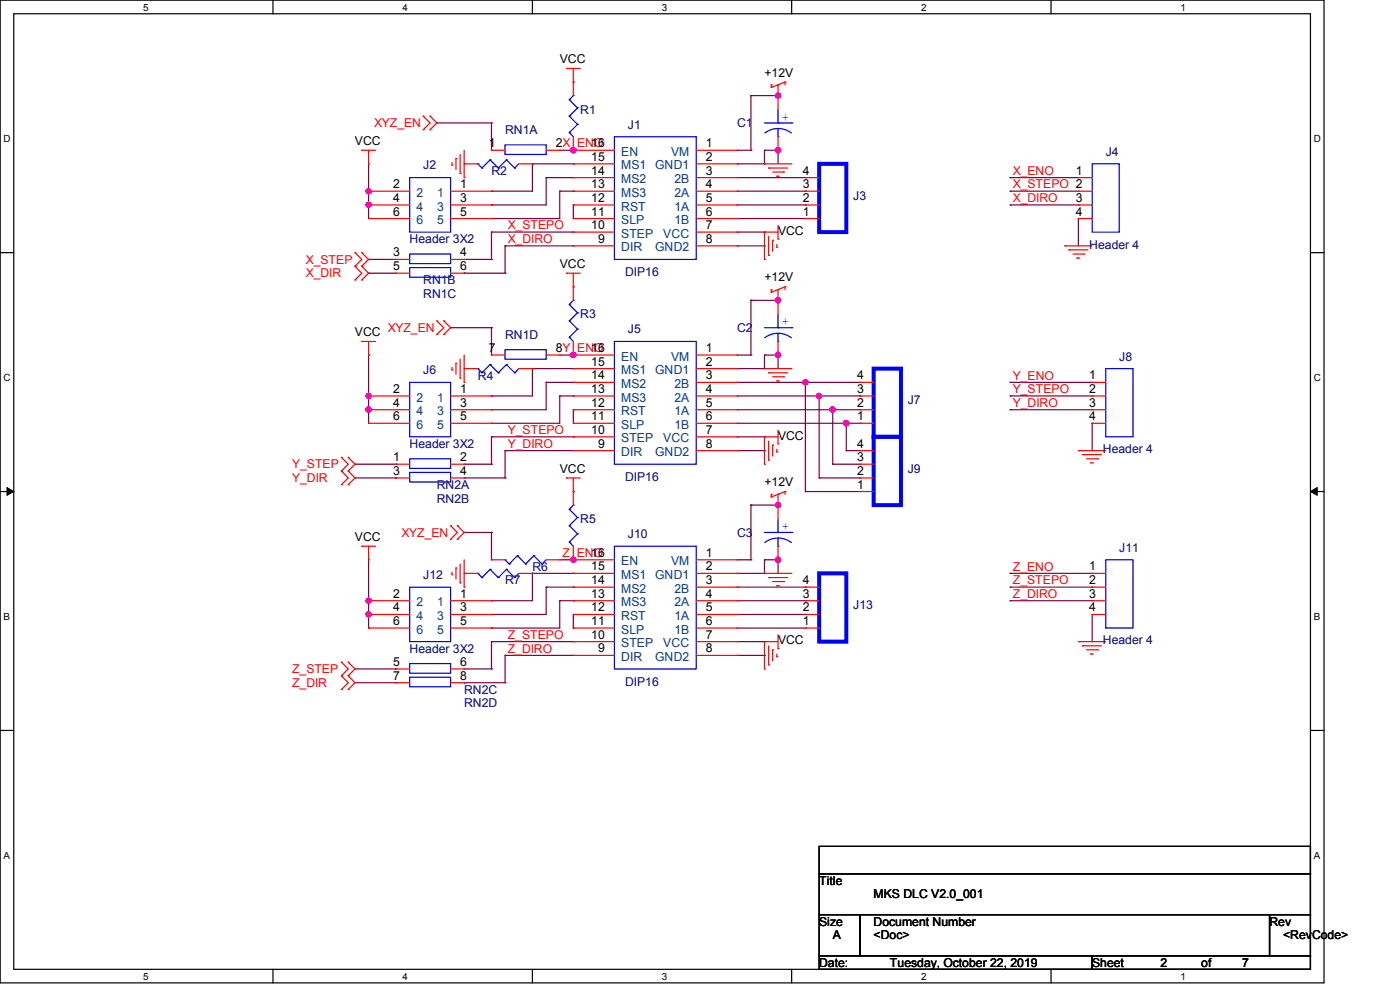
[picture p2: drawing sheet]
<svg xmlns="http://www.w3.org/2000/svg" width="297mm" height="210mm" viewBox="0 0 297 210" stroke-linecap="round" stroke-linejoin="round" font-family="sans-serif">
<path d="M0 0h280.9v208.5h-280.9zM2.9 2.9h275.1v202.7h-275.1z" fill="none" stroke="#000" stroke-width=".25"/>
<g fill="#fff">
<path d="M30.4 .3h1.1v2.4h-1.1z"/>
<path d="M30.4 205.9h1.1v2.3h-1.1z"/>
</g>
<path d="M57.9 0v2.9M57.9 205.6v2.9" fill="none" stroke="#000" stroke-width=".25"/>
<g fill="#fff">
<path d="M85.4 .3h1.1v2.4h-1.1z"/>
<path d="M85.4 205.9h1.1v2.3h-1.1z"/>
</g>
<path d="M112.9 0v2.9M112.9 205.6v2.9" fill="none" stroke="#000" stroke-width=".25"/>
<g fill="#fff">
<path d="M140.4 .3h1.2v2.4h-1.2z"/>
<path d="M140.4 205.9h1.2v2.3h-1.2z"/>
</g>
<path d="M167.9 0v2.9M167.9 205.6v2.9" fill="none" stroke="#000" stroke-width=".25"/>
<g fill="#fff">
<path d="M195.4 .3h1.2v2.4h-1.2z"/>
<path d="M195.4 205.9h1.2v2.3h-1.2z"/>
</g>
<path d="M223 0v2.9M223 205.6v2.9" fill="none" stroke="#000" stroke-width=".25"/>
<g fill="#fff">
<path d="M250.4 .3h1.2v2.4h-1.2z"/>
<path d="M250.4 205.9h1.2v2.3h-1.2z"/>
<path d="M.8 28.2h1.4v2.4h-1.4z"/>
<path d="M278.7 28.2h1.5v2.4h-1.5z"/>
<path d="M.8 78.9h1.4v2.3h-1.4z"/>
<path d="M278.7 78.9h1.5v2.3h-1.5z"/>
</g>
<path d="M0 53.6h2.9M278 53.6h2.9" fill="none" stroke="#000" stroke-width=".25"/>
<g fill="#fff">
<path d="M.8 129.6h1.3v2.3h-1.3z"/>
<path d="M278.7 129.6h1.4v2.3h-1.4z"/>
</g>
<path d="M0 104.3h2.9M278 104.3h2.9" fill="none" stroke="#000" stroke-width=".25"/>
<path d="M1.5 103.4l1.4 .9-1.4 .8zM278 104.3l1.4-.9v1.7z" fill="#000" stroke="#000" stroke-width=".21"/>
<g fill="#fff">
<path d="M.8 180.3h1.3v2.3h-1.3z"/>
<path d="M278.7 180.3h1.4v2.3h-1.4z"/>
</g>
<path d="M0 154.9h2.9M278 154.9h2.9M173.8 179.5h104.2v5.8h-104.2zM173.8 185.3h104.2v8.7h-104.2zM173.8 194h8.7v8.7h-8.7zM182.5 194h86.8v8.7h-86.8zM269.3 194h8.7v8.7h-8.7zM173.8 202.7h57.9v2.9h-57.9zM231.7 202.7h46.3v2.9h-46.3z" fill="none" stroke="#000" stroke-width=".25"/>
<g fill="none" stroke="#800040" stroke-width=".25">
<path d="M78.2 34.8v11.6M92.7 26.1h.1M92.7 26.1h11.6M104.3 26.1h.1M104.3 26.1v5.8M112.9 34.8h.1M112.9 34.8v5.8h-8.6M112.9 34.8h8.7M115.9 37.7h.1M115.9 37.7v5.8h-11.6M115.9 37.7h5.7M118.7 31.9h2.9"/>
<path d="M121.6 34.8h.1M121.6 37.7h.1M121.6 31.9h.1M156.4 31.9h2.9M156.4 34.8h5.8M156.4 37.7h14.5M159.3 31.9h.1M159.3 20.3h.1M159.3 20.3v11.6M159.3 20.3h5.8M162.2 34.8h.1M162.2 31.9h.1"/>
<path d="M162.2 31.9h2.9M162.2 31.9v2.9M165.1 31.9h.1M165.1 31.9v2.9M170.9 37.7h.1M214.3 37.7h.1M214.3 37.7h14.5M78.2 40.6h.1M78.2 46.4h.1M78.2 43.5h.1M78.2 55h.1M78.2 58h.1"/>
<path d="M78.2 55h5.8M78.2 58h5.8M98.5 58h.1M98.5 55h5.8M98.5 58h8.6M104.3 40.6h.1M104.3 43.5h.1M104.3 46.4h.1M104.3 55h.1M104.3 49.2h.1M104.3 49.2h17.3M104.3 49.2v5.8"/>
<path d="M107.1 52.2h.1M107.1 58h.1M107.1 52.2h14.5M107.1 52.2v5.8M118.7 40.6h.1M118.7 40.6h2.9M118.7 40.6v5.8h-14.4M121.6 40.6h.1M121.6 43.5h.1M121.6 49.2h.1M121.6 43.5v2.9M156.4 40.6h14.5"/>
<path d="M156.4 43.5h14.5M156.4 46.4h14.5M156.4 49.2h5.8M156.4 52.2h5.8M162.2 49.2h.1M162.2 52.2h.1M170.9 40.6h.1M170.9 43.5h.1M170.9 46.4h.1M214.3 40.6h.1M214.3 43.5h.1M214.3 40.6h14.5"/>
<path d="M214.3 43.5h14.5M228.8 46.4h.1M228.8 46.4v5.8M78.2 75.3h.1M78.2 75.3v14.5M95.6 69.5h.1M95.6 69.5h8.7M104.3 69.5h.1M104.3 69.5v5.8M112.9 78.2h.1M112.9 78.2v5.8h-8.6M112.9 78.2h8.7"/>
<path d="M118.7 75.3h2.9M121.6 78.2h.1M121.6 75.3h.1M156.4 75.3h2.9M156.4 78.2h5.8M159.3 75.3h.1M159.3 63.7h.1M159.3 63.7v11.6M159.3 63.7h5.8M162.2 78.2h.1M162.2 75.3h.1M162.2 75.3h2.9"/>
<path d="M162.2 75.3v2.9M165.1 75.3h.1M165.1 75.3v2.9M75.3 98.5h8.7M78.2 86.9h.1M78.2 84h.1M84 98.5h.1M98.5 98.5h5.8M104.3 89.8h.1M104.3 86.9h.1M104.3 84h.1M104.3 98.5h.1"/>
<path d="M104.3 92.7h.1M104.3 92.7h17.3M104.3 92.7v5.8M107.1 95.6h.1M107.1 95.6h14.5M107.1 95.6v5.8M115.9 81.1h.1M115.9 81.1v5.8h-11.6M115.9 81.1h5.7M118.7 84h.1M118.7 84v5.8h-14.4M118.7 84h2.9"/>
<path d="M121.6 84h.1M121.6 81.1h.1M121.6 86.9h.1M121.6 92.7h.1M121.6 86.9v2.9M156.4 89.8h26.1M156.4 86.9h26.1M156.4 84h26.1M156.4 81.1h26.1M156.4 92.7h5.8M156.4 95.6h5.8M162.2 92.7h.1"/>
<path d="M162.2 95.6h.1M170.9 81.1h.1M170.9 81.1v23.2M173.8 84h.1M173.8 84v17.4M176.7 86.9h.1M176.7 98.5h.1M176.7 98.5h5.8M176.7 86.9v11.6M179.5 89.8h.1M179.5 95.6h.1M179.5 95.6h3"/>
<path d="M179.5 89.8v5.8M182.5 89.8h.1M182.5 86.9h.1M182.5 84h.1M182.5 81.1h.1M214.3 81.1h.1M214.3 84h.1M214.3 86.9h.1M214.3 86.9h17.4M214.3 84h17.4M214.3 81.1h17.4M231.7 89.8h.1"/>
<path d="M231.7 89.8v5.8M75.3 101.4h8.7M78.2 118.7v14.5M84 101.4h.1M98.5 101.4h.1M98.5 112.9h.1M98.5 101.4h8.6M98.5 112.9h5.8M104.3 112.9h.1M104.3 112.9v5.8M107.1 101.4h.1M118.7 118.7h2.9"/>
<path d="M121.6 118.7h.1M156.4 118.7h2.9M159.3 118.7h.1M159.3 107.1h.1M159.3 107.1v11.6M159.3 107.1h5.8M162.2 118.7h.1M162.2 118.7h2.9M162.2 118.7v2.9M165.1 118.7h.1M165.1 118.7v2.9M170.9 104.3h.1"/>
<path d="M170.9 104.3h11.6M173.8 101.4h.1M173.8 101.4h8.7M78.2 127.4h.1M78.2 133.2h.1M78.2 130.3h.1M104.3 127.4h.1M104.3 130.3h.1M104.3 133.2h.1M104.3 136.1h.1M104.3 136.1h17.3M104.3 136.1v5.8"/>
<path d="M107.1 139h.1M107.1 139h14.5M107.1 139v5.8M112.9 121.6h.1M112.9 121.6v5.8h-8.6M112.9 121.6h8.7M115.9 124.5h.1M115.9 124.5v5.8h-11.6M115.9 124.5h5.7M118.7 127.4h.1M118.7 127.4h2.9M118.7 127.4v5.8h-14.4"/>
<path d="M121.6 121.6h.1M121.6 124.5h.1M121.6 127.4h.1M121.6 133.2h.1M121.6 136.1h.1M121.6 130.3v2.9M156.4 127.4h14.5M156.4 130.3h14.5M156.4 133.2h14.5M156.4 121.6h5.8M156.4 124.5h14.5M156.4 136.1h5.8"/>
<path d="M156.4 139h5.8M162.2 136.1h.1M162.2 139h.1M162.2 121.6h.1M170.9 124.5h.1M170.9 127.4h.1M170.9 130.3h.1M170.9 133.2h.1M214.3 121.6h.1M214.3 124.5h.1M214.3 127.4h.1M214.3 127.4h17.4"/>
<path d="M214.3 121.6h17.4M214.3 124.5h17.4M231.7 136.1h.1M231.7 130.3v5.8M75.3 141.9h8.7M75.3 144.8h8.7M84 144.8h.1M84 141.9h.1M98.5 144.8h.1M98.5 141.9h5.8M98.5 144.8h8.6M104.3 141.9h.1"/>
<path d="M107.1 144.8h.1"/>
</g>
<g fill="#f0f" stroke="#f0f" stroke-width=".25">
<circle cx="165.1" cy="20.3" r=".55"/>
<circle cx="165.1" cy="107.1" r=".55"/>
<circle cx="165.1" cy="63.7" r=".55"/>
<circle cx="78.2" cy="40.6" r=".55"/>
<circle cx="78.2" cy="43.4" r=".55"/>
<circle cx="78.2" cy="127.4" r=".55"/>
<circle cx="78.2" cy="130.3" r=".55"/>
<circle cx="78.2" cy="86.9" r=".55"/>
<circle cx="78.2" cy="84" r=".55"/>
<circle cx="165" cy="75.3" r=".56"/>
<circle cx="165" cy="31.9" r=".56"/>
<circle cx="165" cy="118.7" r=".56"/>
<circle cx="121.6" cy="31.9" r=".56"/>
<circle cx="121.6" cy="75.3" r=".56"/>
<circle cx="121.6" cy="118.7" r=".56"/>
<circle cx="170.9" cy="81.1" r=".55"/>
<circle cx="173.7" cy="84" r=".55"/>
<circle cx="176.6" cy="86.9" r=".56"/>
<circle cx="179.5" cy="89.8" r=".56"/>
</g>
<g fill="none" stroke="#f00" stroke-width=".25">
<path d="M120.2 14.5h.1M120.2 14.5h2.9M121.6 17.4h.1M121.6 14.5v5.8M163.6 18.5h.1M163.6 18h.1M163.6 18v.5M165.1 18h.1M165.1 18l-1.5 .5M165.1 18v5.2M166.5 17.4h.1M166.5 17.4v.6"/>
<path d="M166.5 17.4l-1.4 .6M76.8 31.9h.1M76.8 31.9h2.9M78.2 34.8h.1M78.2 31.9v2.9M89.8 27.5h.1M89.8 24.6h.1M89.8 24.6l1.4 1.5-1.4 1.4M91.2 24.6h.1M91.2 27.5h.1M91.2 24.6l1.5 1.5-1.5 1.4M95.9 35.1h.1"/>
<path d="M95.9 34.5v.6M96.7 33.6h.1M96.7 33.6v2.3M97.6 36.8h.1M97.6 32.8v4M98.5 37.7h.1M98.5 34.8h.1M98.5 34.8h2.9M98.5 31.9v5.8M104.3 31.9h.1M104.3 31.9h2.8M110.1 34.8h2.8"/>
<path d="M112.9 34.8h.1M115.9 31.9h2.8M118.7 31.9h.1M121.6 37.7h.1M121.6 34.8h.1M121.6 31.9h.1M121.6 34.8h8.7M121.6 31.9h8.7M121.6 29v2.9M121.6 37.7h8.7M147.7 34.8h8.7M147.7 31.9h8.7"/>
<path d="M147.7 37.7h8.7M156.4 31.9h.1M156.4 34.8h.1M156.4 37.7h.1M162.2 34.8h.1M162.2 34.8h5.8M163.1 35.6h.1M163.1 35.6h4M163.9 36.5h2.3M164.8 37.4h.1M164.8 37.4h.6M165.1 20.3h.1"/>
<path d="M165.1 31.9h.1M165.1 29v2.9M166.2 36.5h.1M170.9 37.7h.1M170.9 37.7h2.9M228.8 37.7h.1M228.8 37.7h2.9M75.3 56.5h.1M75.3 53.6h.1M75.3 59.4h.1M75.3 53.6l1.5 1.4-1.5 1.5M75.3 56.5l1.5 1.5-1.5 1.4"/>
<path d="M76.8 53.6h.1M76.8 56.5h.1M76.8 59.4h.1M76.8 53.6l1.4 1.4-1.4 1.5M76.8 56.5l1.4 1.5-1.4 1.4M78.2 40.6h.1M78.2 43.5h.1M78.2 46.4h.1M78.2 40.6h8.7M78.2 43.5h8.7M78.2 46.4h8.7M84 55h.1"/>
<path d="M84 58h.1M84 58h2.9M84 55h2.9M95.6 58h2.9M95.6 55h2.9M95.6 40.6h8.7M95.6 43.5h8.7M95.6 46.4h8.7M98.5 55h.1M98.5 58h.1M104.3 40.6h.1M104.3 43.5h.1"/>
<path d="M104.3 46.4h.1M120.2 58h.1M120.2 58h2.9M121.6 52.2h.1M121.6 49.2h.1M121.6 46.4h.1M121.6 43.5h.1M121.6 40.6h.1M121.6 49.2h8.7M121.6 58v5.7M121.6 52.2h8.7M121.6 40.6h8.7"/>
<path d="M121.6 43.5h8.7M121.6 46.4h8.7M147.7 49.2h8.7M147.7 52.2h8.7M147.7 40.6h8.7M147.7 43.5h8.7M147.7 46.4h8.7M156.4 40.6h.1M156.4 43.5h.1M156.4 46.4h.1M156.4 49.2h.1M156.4 52.2h.1"/>
<path d="M162.2 49.2h.1M162.2 55h.1M162.2 49.2h2.9M162.2 49.2v5.8M163.1 54.2h.1M163.1 50.1v4.1M163.9 51h.1M163.9 51v2.3M164.8 52.5h.1M164.8 51.9v.6M165.1 50.7h.1M165.1 47.8v2.9"/>
<path d="M170.9 43.5h.1M170.9 40.6h.1M170.9 46.4h.1M170.9 40.6h2.9M170.9 43.5h2.9M170.9 46.4h2.9M225.9 52.2h.1M225.9 52.2h5.8M226.7 53h.1M226.7 53h4.1M227.6 53.9h2.4M228.5 54.7h.1"/>
<path d="M228.5 54.7h.6M228.8 40.6h.1M228.8 43.5h.1M228.8 46.4h.1M228.8 40.6h2.9M228.8 43.5h2.9M228.8 46.4h2.9M230 53.9h.1M76.8 72.4h.1M76.8 72.4h2.9M78.2 75.3h.1M78.2 72.4v2.9"/>
<path d="M92.7 71h.1M92.7 68.1h.1M92.7 68.1l1.4 1.4-1.4 1.5M94.1 68.1h.1M94.1 71h.1M94.1 68.1l1.5 1.4-1.5 1.5M95.9 78.5h.1M95.9 77.9v.6M96.7 77h.1M96.7 77v2.4M97.6 76.2v4M98.5 78.2h.1"/>
<path d="M98.5 78.2h2.9M98.5 75.3v5.8M104.3 75.3h.1M104.3 75.3h2.8M110.1 78.2h2.8M112.9 78.2h.1M115.9 75.3h2.8M118.7 75.3h.1M121.6 60.8h.1M121.6 78.2h.1M121.6 75.3h.1M121.6 78.2h8.7"/>
<path d="M121.6 72.4v2.9M121.6 75.3h8.7M147.7 78.2h8.7M147.7 75.3h8.7M156.4 75.3h.1M156.4 78.2h.1M162.2 78.2h.1M162.2 78.2h5.8M163.1 79.1h.1M163.1 79.1h4M163.6 62h.1M163.6 61.4h.1"/>
<path d="M163.6 61.4v.6M163.9 79.9h2.3M165.1 61.4h.1M165.1 63.7h.1M165.1 75.3h.1M165.1 61.4v5.2M165.1 72.4v2.9M165.1 61.4l-1.5 .6M166.2 79.9h.1M166.5 60.8h.1M166.5 60.8v.6M166.5 60.8l-1.4 .6"/>
<path d="M72.4 99.9h.1M72.4 97h.1M72.4 97l1.5 1.5-1.5 1.4M72.4 99.9l1.5 1.5-1.5 1.4M73.9 97h.1M73.9 99.9h.1M73.9 97l1.4 1.5-1.4 1.4M73.9 99.9l1.4 1.5-1.4 1.4M78.2 84h.1M78.2 86.9h.1M78.2 89.8h.1M78.2 84h8.7"/>
<path d="M78.2 86.9h8.7M78.2 89.8h8.7M84 98.5h.1M84 98.5h2.9M95.6 84h8.7M95.6 86.9h8.7M95.6 89.8h8.7M95.6 98.5h2.9M97.6 80.2h.1M98.5 81.1h.1M98.5 98.5h.1M104.3 84h.1"/>
<path d="M104.3 86.9h.1M104.3 89.8h.1M121.6 95.6h.1M121.6 92.7h.1M121.6 89.8h.1M121.6 86.9h.1M121.6 84h.1M121.6 81.1h.1M121.6 92.7h8.7M121.6 95.6h8.7M121.6 81.1h8.7M121.6 84h8.7"/>
<path d="M121.6 86.9h8.7M121.6 89.8h8.7M147.7 92.7h8.7M147.7 95.6h8.7M147.7 81.1h8.7M147.7 84h8.7M147.7 86.9h8.7M147.7 89.8h8.7M156.4 81.1h.1M156.4 84h.1M156.4 86.9h.1M156.4 89.8h.1"/>
<path d="M156.4 92.7h.1M156.4 95.6h.1M162.2 98.5h.1M162.2 92.7h.1M162.2 92.7v5.8M162.2 92.7h2.9M163.1 97.6h.1M163.1 93.6v4M163.9 94.4h.1M163.9 94.4v2.3M164.8 80.8h.1M164.8 95.9h.1"/>
<path d="M164.8 80.8h.6M164.8 95.3v.6M165.1 94.1h.1M165.1 91.2v2.9M182.5 86.9h.1M182.5 84h.1M182.5 81.1h.1M182.5 89.8h.1M182.5 98.5h.1M182.5 95.6h.1M182.5 95.6h2.8M182.5 81.1h2.8"/>
<path d="M182.5 84h2.8M182.5 86.9h2.8M182.5 89.8h2.8M182.5 98.5h2.8M228.8 95.6h.1M228.8 95.6h5.8M229.7 96.4h.1M229.7 96.4h4M230.5 97.3h2.3M231.4 98.2h.1M231.4 98.2h.5M231.7 81.1h.1"/>
<path d="M231.7 84h.1M231.7 86.9h.1M231.7 89.8h.1M231.7 81.1h2.9M231.7 84h2.9M231.7 86.9h2.9M231.7 89.8h2.9M232.8 97.3h.1M72.4 102.8h.1M73.9 102.8h.1M76.8 115.9h.1M76.8 115.9h2.9"/>
<path d="M78.2 118.7h.1M78.2 115.9v2.8M84 101.4h.1M84 101.4h2.9M95.6 114.4h.1M95.6 111.5h.1M95.6 101.4h2.9M95.6 111.5l1.4 1.4-1.4 1.5M97 111.5h.1M97 114.4h.1M97 111.5l1.5 1.4-1.5 1.5M97.6 119.6v4.1"/>
<path d="M98.5 101.4h.1M98.5 118.7v5.8M104.3 118.7h.1M104.3 118.7h2.8M115.9 118.7h2.8M118.7 118.7h.1M120.2 101.4h.1M120.2 101.4h2.9M121.6 104.3h.1M121.6 118.7h.1M121.6 101.4v5.7M121.6 115.9v2.8"/>
<path d="M121.6 118.7h8.7M147.7 118.7h8.7M156.4 118.7h.1M163.6 105.4h.1M163.6 104.9h.1M163.6 104.9v.5M165.1 104.9h.1M165.1 107.1h.1M165.1 118.7h.1M165.1 104.9v5.2M165.1 115.9v2.8M165.1 104.9l-1.5 .5"/>
<path d="M166.5 104.3h.1M166.5 104.3v.6M166.5 104.3l-1.4 .6M182.5 101.4h.1M182.5 104.3h.1M182.5 101.4h2.8M182.5 104.3h2.8M78.2 127.4h.1M78.2 130.3h.1M78.2 133.2h.1M78.2 130.3h8.7M78.2 127.4h8.7"/>
<path d="M78.2 133.2h8.7M95.6 130.3h8.7M95.6 127.4h8.7M95.6 133.2h8.7M95.9 121.9h.1M95.9 121.4v.5M96.7 120.5h.1M96.7 120.5v2.3M97.6 123.7h.1M98.5 124.5h.1M98.5 121.6h.1M98.5 121.6h2.9"/>
<path d="M104.3 127.4h.1M104.3 130.3h.1M104.3 133.2h.1M110.1 121.6h2.8M112.9 121.6h.1M121.6 139h.1M121.6 136.1h.1M121.6 133.2h.1M121.6 130.3h.1M121.6 127.4h.1M121.6 124.5h.1M121.6 121.6h.1"/>
<path d="M121.6 121.6h8.7M121.6 136.1h8.7M121.6 130.3h8.7M121.6 127.4h8.7M121.6 124.5h8.7M121.6 133.2h8.7M121.6 139h8.7M147.7 121.6h8.7M147.7 136.1h8.7M147.7 130.3h8.7M147.7 127.4h8.7M147.7 124.5h8.7"/>
<path d="M147.7 133.2h8.7M147.7 139h8.7M156.4 121.6h.1M156.4 124.5h.1M156.4 127.4h.1M156.4 130.3h.1M156.4 133.2h.1M156.4 136.1h.1M156.4 139h.1M162.2 121.6h.1M162.2 136.1h.1M162.2 121.6h5.8"/>
<path d="M162.2 136.1v5.8M162.2 136.1h2.9M163.1 122.5h.1M163.1 122.5h4M163.1 137v4.1M163.9 137.8h.1M163.9 123.4h2.3M163.9 137.8v2.4M164.8 124.2h.1M164.8 139.3h.1M164.8 124.2h.6M164.8 138.7v.6"/>
<path d="M165.1 137.6h.1M165.1 134.7v2.9M166.2 123.4h.1M170.9 130.3h.1M170.9 127.4h.1M170.9 124.5h.1M170.9 133.2h.1M170.9 130.3h2.9M170.9 127.4h2.9M170.9 124.5h2.9M170.9 133.2h2.9M228.8 136.1h.1"/>
<path d="M228.8 136.1h5.8M229.7 137h.1M229.7 137h4M230.5 137.8h2.3M231.4 138.7h.1M231.4 138.7h.5M231.7 121.6h.1M231.7 124.5h.1M231.7 127.4h.1M231.7 130.3h.1M231.7 121.6h2.9M231.7 130.3h2.9"/>
<path d="M231.7 127.4h2.9M231.7 124.5h2.9M232.8 137.8h.1M72.4 143.3h.1M72.4 140.5h.1M72.4 146.3h.1M72.4 140.5l1.5 1.4-1.5 1.4M72.4 143.3l1.5 1.5-1.5 1.5M73.9 140.5h.1M73.9 143.3h.1M73.9 146.3h.1M73.9 140.5l1.4 1.4-1.4 1.4"/>
<path d="M73.9 143.3l1.4 1.5-1.4 1.5M84 141.9h.1M84 144.8h.1M84 141.9h2.9M84 144.8h2.9M95.6 141.9h2.9M95.6 144.8h2.9M98.5 141.9h.1M98.5 144.8h.1M162.2 141.9h.1M163.1 141.1h.1"/>
</g>
<g fill="none" stroke="#00f" stroke-width=".25">
<path d="M86.9 37.7h8.7v11.5h-8.7zM101.4 34.8h.1M101.4 34.8l.8 .8M102.2 35.6h.1M104 33.9h.1M104 33.9l1.7 1.7M104 33.9l-1.8 1.7M105.7 35.6h.1M107.1 30.7h8.8v2.1h-8.8zM107.4 33.9h.1M107.4 33.9l1.8 1.7M107.4 33.9l-1.7 1.7"/>
<path d="M109.2 35.6h.1M110.1 34.8l-.9 .8M120.8 28.1h.1M120.8 24.6h.1M120.8 21.2h.1M120.8 28.1l.8 .9M120.8 24.6l1.7 1.8M120.8 21.2l1.7 1.7M121.6 20.3h.1M121.6 20.3l-.8 .9M122.5 26.4h.1M122.5 22.9h.1"/>
<path d="M122.5 26.4l-1.7 1.7M122.5 22.9l-1.7 1.7M130.3 29h17.4v26h-17.4zM162.2 26.1h5.8M165.1 29h.1M165.1 26.1h.1M165.1 27.3l1.5 .2 1.3 .7M165.1 27.3l-1.5 .2-1.3 .7M165.1 23.2v2.9M165.1 27.3v1.7M168 26.1h.1M231.7 34.8h5.7v14.4h-5.7z"/>
<path d="M86.9 53.9h8.7v2h-8.7zM86.9 56.8h8.7v2h-8.7zM101.4 78.2h.1M101.4 78.2l.8 .9M102.2 79.1h.1M104 77.3h.1M104 77.3l1.7 1.8M104 77.3l-1.8 1.8M105.7 79.1h.1M107.1 74.2h8.8v2h-8.8zM107.4 77.3h.1M107.4 77.3l1.8 1.8"/>
<path d="M107.4 77.3l-1.7 1.8M109.2 79.1h.1M110.1 78.2l-.9 .9M120.8 71.5h.1M120.8 68.1h.1M120.8 64.6h.1M120.8 71.5l.8 .9M120.8 68.1l1.7 1.7M120.8 64.6l1.7 1.7M121.6 63.7h.1M121.6 63.7l-.8 .9M122.5 69.8h.1"/>
<path d="M122.5 66.3h.1M122.5 69.8l-1.7 1.7M122.5 66.3l-1.7 1.8M130.3 72.4h17.4v26.1h-17.4zM162.2 69.5h5.8M165.1 72.4h.1M165.1 69.5h.1M165.1 70.7l1.5 .2 1.3 .8M165.1 70.7l-1.5 .2-1.3 .7M165.1 66.6v2.9M165.1 70.7v1.7M168 69.5h.1"/>
<path d="M234.6 78.2h5.8v14.5h-5.8zM86.9 81.1h8.7v11.6h-8.7zM86.9 97.3h8.7v2.1h-8.7zM86.9 100.2h8.7v2h-8.7zM107.1 118.7h.1M107.1 118.7l.9 .9M108 119.6h.1M109.8 117.9h.1M109.8 117.9l1.7 1.7M109.8 117.9l-1.8 1.7M111.5 119.6h.1M113.2 117.9h.1"/>
<path d="M113.2 117.9l1.8 1.7M113.2 117.9l-1.7 1.7M115 119.6h.1M115.9 118.7l-.9 .9M120.8 115h.1M120.8 111.5h.1M120.8 108h.1M120.8 115l.8 .9M120.8 111.5l1.7 1.7M120.8 108l1.7 1.8M121.6 107.1h.1M121.6 107.1l-.8 .9"/>
<path d="M122.5 113.2h.1M122.5 109.8h.1M122.5 113.2l-1.7 1.8M122.5 109.8l-1.7 1.7M130.3 115.9h17.4v26h-17.4zM162.2 112.9h5.8M165.1 115.9h.1M165.1 112.9h.1M165.1 114.1l1.5 .3 1.3 .7M165.1 114.1l-1.5 .3-1.3 .7M165.1 110.1v2.8M165.1 114.1v1.8"/>
<path d="M168 112.9h.1M234.6 118.7h5.8v14.5h-5.8zM86.9 124.5h8.7v11.6h-8.7zM101.4 121.6h.1M101.4 121.6l.8 .9M102.2 122.5h.1M104 120.8h.1M104 120.8l1.7 1.7M104 120.8l-1.8 1.7M105.7 122.5h.1M107.4 120.8h.1M107.4 120.8l1.8 1.7"/>
<path d="M107.4 120.8l-1.7 1.7M109.2 122.5h.1M110.1 121.6l-.9 .9M86.9 140.8h8.7v2h-8.7zM86.9 143.6h8.7v2.1h-8.7z"/>
</g>
<path d="M173.8 34.8h5.7v14.4h-5.7zM185.3 78.2h5.8v14.5h-5.8zM185.3 92.7h5.8v14.4h-5.8zM173.8 121.6h5.7v14.5h-5.7z" fill="none" stroke="#00f" stroke-width=".85"/>
<g font-size="2.6">
<text x="118.7" y="13.4">VCC</text>
<text x="162.2" y="16.3">+12V</text>
<text x="75.3" y="30.7">VCC</text>
<text x="103.7" y="31.2">1</text>
<text x="117.9" y="31.2">2X_ENO</text>
<text x="125.4" y="34.1">15</text>
<text x="125.4" y="31.2">16</text>
<text x="149.7" y="31.2">1</text>
<text x="149.7" y="34.1">2</text>
<text x="83.4" y="39.9">2</text>
<text x="97.6" y="39.9">1</text>
<text x="125.4" y="39.9">13</text>
<text x="125.4" y="37">14</text>
<text x="149.7" y="37">3</text>
<text x="149.7" y="39.9">4</text>
<text x="170.3" y="39.9">3</text>
<text x="170.3" y="37">4</text>
<text x="228.2" y="37">1</text>
<text x="83.4" y="42.8">4</text>
<text x="83.4" y="45.7">6</text>
<text x="97.6" y="42.8">3</text>
<text x="97.6" y="45.7">5</text>
<text x="125.4" y="45.7">11</text>
<text x="125.4" y="42.8">12</text>
<text x="149.7" y="42.8">5</text>
<text x="149.7" y="45.7">6</text>
<text x="170.3" y="42.8">2</text>
<text x="170.3" y="45.7">1</text>
<text x="228.2" y="42.8">3</text>
<text x="228.2" y="45.7">4</text>
<text x="125.4" y="48.6">10</text>
<text x="126.9" y="51.5">9</text>
<text x="149.7" y="48.6">7</text>
<text x="149.7" y="51.5">8</text>
<text x="165.1" y="49.8">VCC</text>
<text x="83.4" y="54.4">3</text>
<text x="83.4" y="57.3">5</text>
<text x="97.6" y="54.4">4</text>
<text x="97.6" y="57.3">6</text>
<text x="118.7" y="56.8">VCC</text>
<text x="162.2" y="59.7">+12V</text>
<text x="75.3" y="71.3">VCC</text>
<text x="103.7" y="74.7">7</text>
<text x="117.9" y="74.7">8Y_ENO</text>
<text x="125.4" y="77.6">15</text>
<text x="125.4" y="74.7">16</text>
<text x="149.7" y="74.7">1</text>
<text x="149.7" y="77.6">2</text>
<text x="83.4" y="83.4">2</text>
<text x="97.6" y="83.4">1</text>
<text x="125.4" y="83.4">13</text>
<text x="125.4" y="80.5">14</text>
<text x="149.7" y="80.5">3</text>
<text x="149.7" y="83.4">4</text>
<text x="181.9" y="83.4">3</text>
<text x="181.9" y="80.5">4</text>
<text x="231.1" y="80.5">1</text>
<text x="231.1" y="83.4">2</text>
<text x="83.4" y="86.3">4</text>
<text x="83.4" y="89.2">6</text>
<text x="97.6" y="86.3">3</text>
<text x="97.6" y="89.2">5</text>
<text x="125.4" y="89.2">11</text>
<text x="125.4" y="86.3">12</text>
<text x="149.7" y="86.3">5</text>
<text x="149.7" y="89.2">6</text>
<text x="181.9" y="86.3">2</text>
<text x="181.9" y="89.2">1</text>
<text x="231.1" y="86.3">3</text>
<text x="231.1" y="89.2">4</text>
<text x="125.4" y="92">10</text>
<text x="126.9" y="95">9</text>
<text x="149.7" y="92">7</text>
<text x="149.7" y="95">8</text>
<text x="165.1" y="93.3">VCC</text>
<text x="181.9" y="95">4</text>
<text x="83.4" y="100.8">3</text>
<text x="83.4" y="97.8">1</text>
<text x="97.6" y="100.8">4</text>
<text x="97.6" y="97.8">2</text>
<text x="118.7" y="100.2">VCC</text>
<text x="181.9" y="100.8">2</text>
<text x="181.9" y="97.8">3</text>
<text x="162.2" y="103.1">+12V</text>
<text x="181.9" y="103.6">1</text>
<text x="75.3" y="114.7">VCC</text>
<text x="125.4" y="118.1">16</text>
<text x="149.7" y="118.1">1</text>
<text x="125.4" y="123.9">14</text>
<text x="125.4" y="121">15</text>
<text x="149.7" y="121">2</text>
<text x="149.7" y="123.9">3</text>
<text x="170.3" y="123.9">4</text>
<text x="231.1" y="121">1</text>
<text x="231.1" y="123.9">2</text>
<text x="83.4" y="126.8">2</text>
<text x="83.4" y="129.7">4</text>
<text x="97.6" y="126.8">1</text>
<text x="97.6" y="129.7">3</text>
<text x="125.4" y="129.7">12</text>
<text x="125.4" y="126.8">13</text>
<text x="149.7" y="126.8">4</text>
<text x="149.7" y="129.7">5</text>
<text x="170.3" y="129.7">2</text>
<text x="170.3" y="126.8">3</text>
<text x="231.1" y="126.8">3</text>
<text x="231.1" y="129.7">4</text>
<text x="83.4" y="132.6">6</text>
<text x="97.6" y="132.6">5</text>
<text x="125.4" y="135.5">10</text>
<text x="125.4" y="132.6">11</text>
<text x="149.7" y="132.6">6</text>
<text x="149.7" y="135.5">7</text>
<text x="165.1" y="136.7">VCC</text>
<text x="170.3" y="132.6">1</text>
<text x="83.4" y="141.3">5</text>
<text x="97.6" y="141.3">6</text>
<text x="126.9" y="138.4">9</text>
<text x="149.7" y="138.4">8</text>
<text x="83.4" y="144.2">7</text>
<text x="97.6" y="144.2">8</text>
<text x="173.8" y="187.7">Title</text>
<text x="185.3" y="190.6">MKS DLC V2.0_001</text>
<text x="173.8" y="196.3">Size</text>
<text x="185.3" y="196.3">Document Number</text>
<text x="269.3" y="196.3">Rev</text>
<text x="176.7" y="199.3">A</text>
<text x="185.3" y="199.3">&lt;Doc&gt;</text>
<text x="272.2" y="199.3">&lt;RevCode&gt;</text>
<text x="173.8" y="205.1">Date:</text>
<text x="188.8" y="205.1">Tuesday, October 22, 2019</text>
<text x="231.7" y="205.1">Sheet</text>
<text x="246.2" y="205.1">2</text>
<text x="254.8" y="205.1">of</text>
<text x="263.5" y="205.1">7</text>
</g>
<g font-size="2.6" fill="#f00">
<text x="79.4" y="27">XYZ_EN</text>
<text x="214.9" y="37.1">X_ENO</text>
<text x="214.9" y="40">X_STEPO 2</text>
<text x="214.9" y="42.9">X_DIRO</text>
<text x="107.7" y="48.6">X_STEPO</text>
<text x="107.7" y="51.6">X_DIRO</text>
<text x="64.9" y="55.9">X_STEP</text>
<text x="64.9" y="58.8">X_DIR</text>
<text x="82.3" y="70.4">XYZ_EN</text>
<text x="214.9" y="80.5">Y_ENO</text>
<text x="214.9" y="83.4">Y_STEPO</text>
<text x="214.9" y="86.3">Y_DIRO</text>
<text x="107.7" y="92.1">Y_STEPO</text>
<text x="107.7" y="95">Y_DIRO</text>
<text x="62" y="99.4">Y_STEP</text>
<text x="62" y="102.2">Y_DIR</text>
<text x="85.2" y="113.8">XYZ_EN</text>
<text x="119.3" y="118.2">Z_ENO</text>
<text x="214.9" y="121">Z_ENO</text>
<text x="214.9" y="124">Z_STEPO</text>
<text x="214.9" y="126.8">Z_DIRO</text>
<text x="107.7" y="135.5">Z_STEPO</text>
<text x="62" y="142.8">Z_STEP</text>
<text x="107.7" y="138.4">Z_DIRO</text>
<text x="62" y="145.7">Z_DIR</text>
</g>
<g font-size="2.6" fill="#000080">
<text x="107.1" y="28.4">RN1A</text>
<text x="123.1" y="24.1">R1</text>
<text x="133.2" y="27.3">J1</text>
<text x="156.4" y="27">C1</text>
<text x="89.8" y="35.9">J2</text>
<text x="234.6" y="33.1">J4</text>
<text x="104.3" y="37.1">R2</text>
<text x="181" y="42.3">J3</text>
<text x="86.9" y="51.6">Header 3X2</text>
<text x="231.1" y="52.7">Header 4</text>
<text x="132.6" y="58.5">DIP16</text>
<text x="89.8" y="60.3">RN1B</text>
<text x="89.8" y="63.2">RN1C</text>
<text x="107.1" y="71.8">RN1D</text>
<text x="123.1" y="67.5">R3</text>
<text x="133.2" y="70.7">J5</text>
<text x="156.4" y="70.4">C2</text>
<text x="237.4" y="76.5">J8</text>
<text x="89.8" y="79.4">J6</text>
<text x="101.4" y="80.5">R4</text>
<text x="192.6" y="85.8">J7</text>
<text x="86.9" y="95">Header 3X2</text>
<text x="132.6" y="102">DIP16</text>
<text x="192.6" y="100.2">J9</text>
<text x="234" y="96.2">Header 4</text>
<text x="92.7" y="106.6">RN2B</text>
<text x="92.7" y="103.7">RN2A</text>
<text x="123.1" y="111">R5</text>
<text x="156.4" y="113.8">C3</text>
<text x="133.2" y="114.1">J10</text>
<text x="237.4" y="117">J11</text>
<text x="89.8" y="122.8">J12</text>
<text x="107.1" y="124">R7</text>
<text x="112.9" y="121.1">R6</text>
<text x="181" y="129.2">J13</text>
<text x="234" y="136.7">Header 4</text>
<text x="86.9" y="138.4">Header 3X2</text>
<text x="98.5" y="147.2">RN2C</text>
<text x="132.6" y="145.4">DIP16</text>
<text x="98.5" y="150">RN2D</text>
</g>
<g font-size="2.6" fill="#00f">
<text x="165.9" y="25.6">+</text>
<text x="165.9" y="69">+</text>
<text x="165.9" y="112.4">+</text>
</g>
<g font-size="2.6" fill="#004080">
<text x="131.8" y="35.9">MS1</text>
<text x="131.8" y="33.1">EN</text>
<text x="139" y="35.9">GND1</text>
<text x="142.4" y="33.1">VM</text>
<text x="88.3" y="41.7">2</text>
<text x="92.7" y="41.7">1</text>
<text x="131.8" y="41.7">MS3</text>
<text x="131.8" y="38.9">MS2</text>
<text x="143.1" y="38.9">2B</text>
<text x="143.1" y="41.7">2A</text>
<text x="88.3" y="44.7">4</text>
<text x="88.3" y="47.5">6</text>
<text x="92.7" y="44.7">3</text>
<text x="92.7" y="47.5">5</text>
<text x="131.8" y="47.5">SLP</text>
<text x="131.8" y="44.7">RST</text>
<text x="143.1" y="44.7">1A</text>
<text x="143.1" y="47.5">1B</text>
<text x="131.8" y="53.3">DIR</text>
<text x="131.8" y="50.4">STEP</text>
<text x="139" y="53.3">GND2</text>
<text x="140.7" y="50.4">VCC</text>
<text x="131.8" y="76.5">EN</text>
<text x="142.4" y="76.5">VM</text>
<text x="131.8" y="82.3">MS2</text>
<text x="131.8" y="79.4">MS1</text>
<text x="139" y="79.4">GND1</text>
<text x="143.1" y="82.3">2B</text>
<text x="88.3" y="85.2">2</text>
<text x="88.3" y="88.1">4</text>
<text x="92.7" y="85.2">1</text>
<text x="92.7" y="88.1">3</text>
<text x="131.8" y="88.1">RST</text>
<text x="131.8" y="85.2">MS3</text>
<text x="143.1" y="85.2">2A</text>
<text x="143.1" y="88.1">1A</text>
<text x="88.3" y="91">6</text>
<text x="92.7" y="91">5</text>
<text x="131.8" y="93.9">STEP</text>
<text x="131.8" y="91">SLP</text>
<text x="140.7" y="93.9">VCC</text>
<text x="143.1" y="91">1B</text>
<text x="131.8" y="96.8">DIR</text>
<text x="139" y="96.8">GND2</text>
<text x="131.8" y="119.9">EN</text>
<text x="142.4" y="119.9">VM</text>
<text x="131.8" y="125.7">MS2</text>
<text x="131.8" y="122.8">MS1</text>
<text x="139" y="122.8">GND1</text>
<text x="143.1" y="125.7">2B</text>
<text x="88.3" y="128.6">2</text>
<text x="88.3" y="131.5">4</text>
<text x="92.7" y="128.6">1</text>
<text x="92.7" y="131.5">3</text>
<text x="131.8" y="131.5">RST</text>
<text x="131.8" y="128.6">MS3</text>
<text x="143.1" y="128.6">2A</text>
<text x="143.1" y="131.5">1A</text>
<text x="88.3" y="134.4">6</text>
<text x="92.7" y="134.4">5</text>
<text x="131.8" y="137.3">STEP</text>
<text x="131.8" y="134.4">SLP</text>
<text x="140.7" y="137.3">VCC</text>
<text x="143.1" y="134.4">1B</text>
<text x="131.8" y="140.2">DIR</text>
<text x="139" y="140.2">GND2</text>
</g>
<g font-size="2.1">
<text x="30.4" y="2.2">5</text>
<text x="85.4" y="2.2">4</text>
<text x="140.4" y="2.2">3</text>
<text x="195.4" y="2.2">2</text>
<text x="250.5" y="2.2">1</text>
<text x=".8" y="30.1">D</text>
<text x="278.7" y="30.1">D</text>
<text x=".8" y="80.8">C</text>
<text x="278.7" y="80.8">C</text>
<text x=".8" y="131.5">B</text>
<text x="278.7" y="131.5">B</text>
<text x=".8" y="182.2">A</text>
<text x="278.7" y="182.2">A</text>
<text x="30.4" y="207.8">5</text>
<text x="85.4" y="207.8">4</text>
<text x="140.4" y="207.8">3</text>
<text x="195.4" y="207.8">2</text>
<text x="250.5" y="207.8">1</text>
</g>
</svg>
